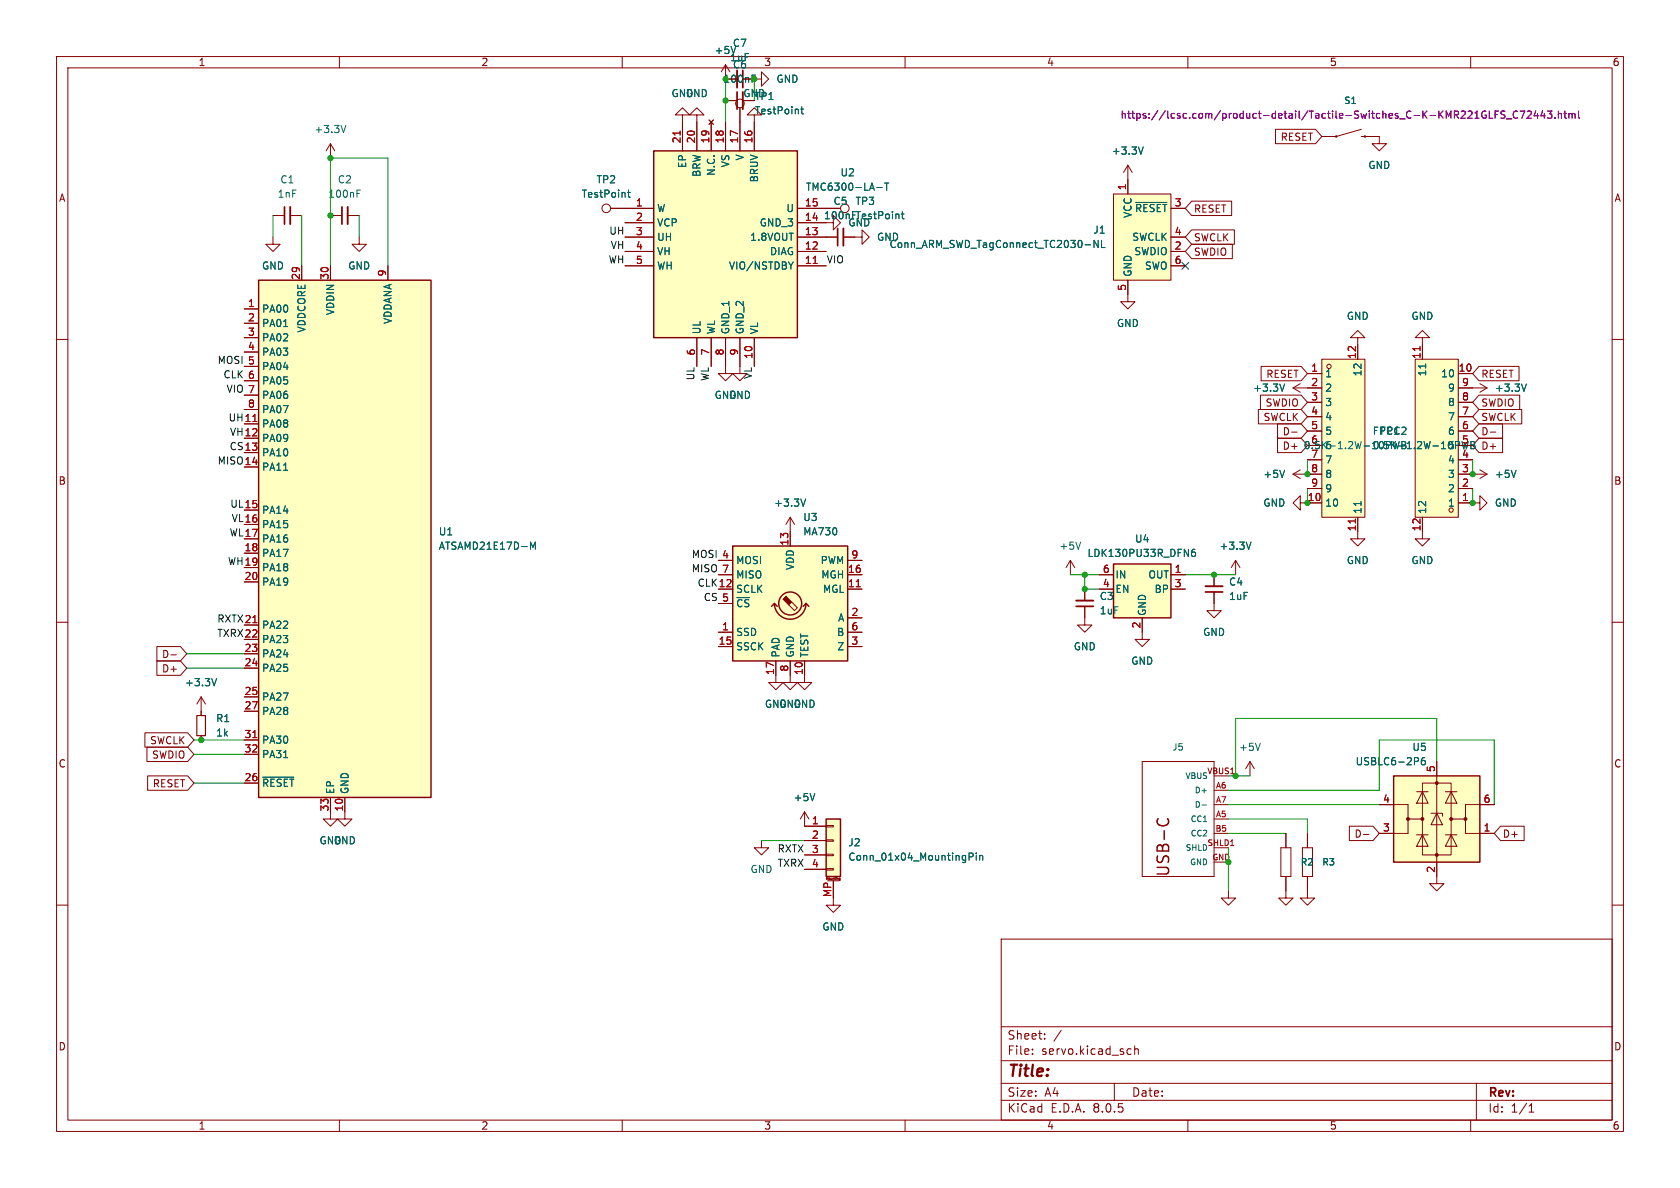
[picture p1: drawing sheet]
<svg xmlns="http://www.w3.org/2000/svg" width="297mm" height="210mm" viewBox="0 0 297 210" stroke-linecap="round" stroke-linejoin="round" font-family="sans-serif">
<g fill="none" stroke="#840000" stroke-width=".18">
<path d="M10 10h277v190h-277zM12 12h273v186h-273zM60 10v2M110 10v2M160 10v2M210 10v2M260 10v2M146 36.8h2.6M10 60h2M199.4 52.1v1.2h1.3l-1.3 1.3-1.3-1.3h1.3M251.5 59.7h-1.3l1.3-1.3 1.2 1.3h-1.2v1.3M285 60h2"/>
<path d="M229.9 88.9v-1.3l-1.3 1.3 1.3 1.3v-1.3h1.2M10 110h2M285 110h2M10 160h2M285 160h2M177 166h108v32h-108zM60 198v2M110 198v2M160 198v2M177 194.5h108M177 191.5h108M177 187.5h108"/>
<path d="M177 181.5h108M182.5 186.3v.1M182.5 185.5v.1M184.7 183.6v.1M184.7 182.8v.1M187.6 182.1l-1.3 2M197 191.5v3M199.5 185.4l.5 .1M200 186.3l-.5 .1M200.6 185.5l.2-.1 .4 .1v.9M200.6 184.9v1.5M210 198v2"/>
<path d="M260 198v2M261 191.5v6.5M270.3 196.6h.9M270.3 195.5l.4-.4v1.5"/>
<circle cx="149.4" cy="36.8" r=".76"/>
</g>
<path d="M159.3 37.8h.5M159.5 37.4v1.1l.3 .2" fill="none" stroke="#006464" stroke-width=".18"/>
<path d="M196.8 34.3h10.2v15.2h-10.2z" fill="#ffffc2"/>
<g fill="none" stroke="#840000" stroke-width=".18">
<path d="M128.3 11.4l-.8 1.3M128.3 11.4v2.6M128.3 11.4l.7 1.3M128.3 17.8h2M133.3 14h1.3v-1.3l1.3 1.3-1.3 1.2v-1.2M123.2 20.3h1.3l-1.3-1.2-1.3 1.2h1.3v1.3M196.8 34.3h10.2v15.2h-10.2zM199.4 29.2v5.1M199.4 29.2l-.8 1.3M199.4 29.2l.8 1.3M207 36.8h2.5M151.1 41.9h1.3v-1.3l1.3 1.3-1.3 1.3v-1.3"/>
<path d="M199.4 49.5v2.6M207 44.5h2.5M207 41.9h2.5M207 47h2.5M240 59.7h-1.2l1.2-1.3 1.3 1.3h-1.3v1.3M130.8 64.8v1.2h1.3l-1.3 1.3-1.3-1.3h1.3M228.6 68.6l1.3 .7M228.6 68.6h2.5M229.9 67.8l-1.3 .8M139.7 91.4l-.8 1.3M139.7 91.4v2.6M139.7 91.4l.8 1.3"/>
<path d="M189.2 99.1l-.7 1.2M189.2 99.1v2.5M189.2 99.1l.8 1.2M218.4 99.1l-.7 1.2M218.4 99.1v2.5M218.4 99.1l.8 1.2M191.8 107.2v3.3h1.2l-1.2 1.3-1.3-1.3h1.3M191.8 104.1v2.1"/>
</g>
<path d="M130.1 8.2l-.4 1.3M133 13.9h.4M133 13.3h.6M200.8 35.8h5.5M202.1 26l-.4 1.2M191.8 43.3h1M194.1 42.5v1.3l-.7-1.3v1.3M194.7 42.5v1.3h.6M227.1 67.9l-.4 1.3M142.4 88.2l-.4 1.3M191 95.8l-.4 1.3M221.2 95.8l-.5 1.3" fill="none" stroke="#006464" stroke-width=".18"/>
<path d="M130.3 12.4v3.1M131.3 16.3v3M190.2 106.2h3.1" fill="none" stroke="#840000" stroke-width=".33"/>
<path d="M130.3 16.3v3M131.3 12.4v3.1M190.2 107.2h3.1" fill="none" stroke="#840000" stroke-width=".3"/>
<path d="M250.2 63.5h7.6v27.9h-7.6z" fill="#ffffc2"/>
<g fill="none" stroke="#840000" stroke-width=".18">
<path d="M48.3 38.1h2M51.3 38.1h2M240.7 22.9l-4.5 1.2h-2.5M240.7 24.1h3.1M48.3 41.9v1.3h1.2l-1.2 1.3-1.3-1.3h1.3M63.5 41.9v1.3h1.3l-1.3 1.3-1.3-1.3h1.3M250.2 63.5h7.6v27.9h-7.6zM251.5 61v2.5M257.8 66h2.5M257.8 78.7h2.5M257.8 76.2h2.5M257.8 73.7h2.5"/>
<path d="M257.8 71.1h2.5M257.8 68.6h2.5M251.5 91.4v2.6M257.8 88.9h2.5M257.8 86.4h2.5M257.8 83.8h2.5M257.8 81.3h2.5"/>
<circle cx="256.5" cy="90.2" r=".38"/>
</g>
<path d="M252 64.3v.8" fill="none" stroke="#006464" stroke-width=".18"/>
<path d="M251 61.3v.7" fill="none" stroke="#a90000" stroke-width=".18"/>
<path d="M51.3 36.6v3" fill="none" stroke="#840000" stroke-width=".33"/>
<path d="M50.3 36.6v3" fill="none" stroke="#840000" stroke-width=".3"/>
<g fill="#840000" stroke="#840000" stroke-width=".18">
<circle cx="236.2" cy="24.1" r=".13"/>
<circle cx="241.3" cy="24.1" r=".13"/>
</g>
<g fill="none" stroke="#840084" stroke-width=".18">
<path d="M262.4 19.6l.3 .1M263.3 19.6v1.3h.6M264.9 19.6h-.6v1.3M266.1 19.7l-.5-.1-.2 .2v.3l.5 .3 .2 .3-.3 .2-.5-.1M268.3 19.8a.6 .6 0 0 0-.8 .4 .6 .6 0 0 0 .6 .7l.2-.1M268.7 19.6h.9l-.6 1.3M270 19.8l.5-.2 .2 .4-.8 .9h.8M271.5 19.6l-.3 .9h.8M272.7 19.6l-.3 .9h.8M273.6 19.6h.8l-.5 .5 .4 .1v.6l-.2 .1-.5-.1M275.5 19.6v1.3M276.6 19.6v1.1l.4 .2"/>
<path d="M279.1 19.6v1.1l.1 .2M262.5 20.4h.2v.4l-.3 .1M264.3 20.2h.4M266.3 21h1M271.8 20.1v.8M273 20.1v.8M274.9 20.8v.1M275.5 20.2l.2-.1h.3v.8M276.5 20.1h.5M277.4 20.2l.3-.1 .2 .1M277.4 20.1v.8M277.9 20.2l.2-.1h.3l.1 .8"/>
<path d="M277.9 20.2v.7"/>
</g>
<path d="M45.7 49.5h30.5v91.5h-30.5z" fill="#ffffc2"/>
<path d="M45.7 49.5h30.5v91.5h-30.5z" fill="none" stroke="#840000" stroke-width=".25"/>
<g fill="none" stroke="#840000" stroke-width=".18">
<path d="M243.8 24.1v1.3h-1.2l1.2 1.3 1.3-1.3h-1.3M43.2 54.6h2.5M43.2 57.2h2.5M43.2 59.7h2.5M53.3 47v2.5M58.4 47v2.5M68.6 47v2.5M43.2 74.9h2.5M43.2 77.5h2.5M43.2 62.2h2.5M43.2 64.8h2.5M43.2 67.3h2.5"/>
<path d="M43.2 69.9h2.5M43.2 72.4h2.5M43.2 80h2.5M43.2 82.6h2.5M43.2 90.2h2.5M43.2 92.7h2.5M43.2 95.3h2.5M43.2 97.8h2.5M228.6 83.8l1.3 .8M228.6 83.8h2.5M229.9 83.1l-1.3 .7M43.2 100.3h2.5"/>
<path d="M43.2 102.9h2.5M43.2 110.5h2.5M43.2 113h2.5M43.2 115.6h2.5M43.2 118.1h2.5M43.2 123.2h2.5M43.2 138.4h2.5M43.2 125.7h2.5M43.2 130.8h2.5M43.2 133.4h2.5M58.4 141v2.5M61 141v2.5"/>
</g>
<path d="M44.7 74.5h.7M44.7 110.1h.7M44.7 130.4h.7" fill="none" stroke="#a90000" stroke-width=".18"/>
<path d="M50.1 57.7h.8M50.1 83.1h.8M93.8 95.8l.4 .9 .4-.9v1.3M227.1 83.1l-.4 1.3M46.5 137.4h5.4M50.1 133.9h.8" fill="none" stroke="#006464" stroke-width=".18"/>
<path d="M233.7 63.5h7.6v27.9h-7.6z" fill="#ffffc2"/>
<g fill="none" stroke="#840000" stroke-width=".18">
<path d="M58.4 25.4l-.7 1.3M58.4 25.4v2.5M58.4 25.4l.8 1.3M58.4 38.1h2.1M61.5 38.1h2M107.9 36.8h2.6M120.6 20.3h1.3l-1.3-1.2-1.2 1.2h1.2v1.3M231.1 66h2.6M231.1 68.6h2.6M231.1 71.1h2.6M231.1 73.7h2.6M231.1 76.2h2.6"/>
<path d="M233.7 63.5h7.6v27.9h-7.6zM240 61v2.5M260.3 68.6h2.6M261.6 67.8l1.3 .8M262.9 68.6l-1.3 .7M231.1 88.9h2.6M231.1 81.3h2.6M231.1 83.8h2.6M231.1 86.4h2.6M240 91.4v3.9h-1.2l1.2 1.2 1.3-1.2h-1.3M251.5 94v1.3h-1.3l1.3 1.2 1.2-1.2h-1.2M260.3 88.9h1.3v1.3l1.3-1.3-1.3-1.3v1.3"/>
<path d="M260.3 83.8h2.6M261.6 83.1l1.3 .7M262.9 83.8l-1.3 .8M214.6 104.6v3.4h1.3l-1.3 1.2-1.2-1.2h1.2M214.6 101.6v2M35.6 125.7v.8M35.6 130v.8M221 134.6l-.8 1.3M221 134.6v2.6M221 134.6l.7 1.3M58.4 143.5v1.3h1.3l-1.3 1.3-1.3-1.3h1.3M61 143.5v1.3h1.2l-1.2 1.3-1.3-1.3h1.3"/>
<path d="M134.6 148.6v1.3h1.3l-1.3 1.2-1.3-1.2h1.3M147.3 158.8v1.2h1.3l-1.3 1.3-1.3-1.3h1.3"/>
<circle cx="107.2" cy="36.8" r=".76"/>
<circle cx="235" cy="64.8" r=".38"/>
</g>
<path d="M61.1 22.2l-.4 1.2M63.1 34.2h.4M63.1 33.6h.6M110.9 34h.5M111.1 33.6v1.1l.3 .2M258.5 78l.3 1.3 .2-.9 .3 .9 .3-1.3M260 78h.5l.2 .3-.2 .4 .2 .1 .1 .3-.3 .2h-.5zM260 78.7h.5M269.8 67.9l-.4 1.3M240.6 88.7v.7M268 83.1l-.4 1.3M222.8 131.4l-.4 1.3" fill="none" stroke="#006464" stroke-width=".18"/>
<path d="M239.6 91.7v.8" fill="none" stroke="#a90000" stroke-width=".18"/>
<path d="M34.8 126.5h1.5v3.5h-1.5z" fill="none" stroke="#840000" stroke-width=".2"/>
<path d="M61.5 36.6v3M213.1 103.6h3.1" fill="none" stroke="#840000" stroke-width=".33"/>
<path d="M60.5 36.6v3M213.1 104.6h3.1" fill="none" stroke="#840000" stroke-width=".3"/>
<path d="M146 144.8h2.6v10.1h-2.6z" fill="#ffffc2"/>
<g fill="none" stroke="#840000" stroke-width=".18">
<path d="M146 41.9h2.1M149.1 41.9h2M201.9 111.8v1.2h1.3l-1.3 1.3-1.2-1.3h1.2M35.6 123.2l-.8 1.3M35.6 123.2v2.5M35.6 123.2l.7 1.3M142.2 143.5v2.6h3.8M142.2 148.6h3.8M142.2 151.1h3.8M142.2 153.7h3.8M142.2 143.5l-.7 1.3M142.2 143.5l.8 1.3"/>
<path d="M146 153.5h1.3v.3h-1.3zM146 151h1.3v.3h-1.3zM146 148.5h1.3v.2h-1.3zM146 145.9h1.3v.3h-1.3zM146.3 155.7h2M147.3 155.7v3.1M148.3 155.6h.1M148.3 155.5h.2M148.5 155.6h-.1M148.5 155.2v.4M148.5 155.3h-.2"/>
</g>
<path d="M146 144.8h2.6v10.1h-2.6z" fill="none" stroke="#840000" stroke-width=".25"/>
<path d="M38.3 120l-.4 1.2M144.1 140.3l-.5 1.2M171.3 151.5l.6-.1 .1-.2v-.3l-.7-.1v1.3M172.6 150.8v.1M172.6 151.2v.9M173.2 151.2v.9M173.2 151.3l.2-.1 .3 .1v.8" fill="none" stroke="#006464" stroke-width=".18"/>
<path d="M149.1 40.4v3" fill="none" stroke="#840000" stroke-width=".33"/>
<path d="M148.1 40.4v3" fill="none" stroke="#840000" stroke-width=".3"/>
<path d="M129.5 96.5h20.4v20.3h-20.4z" fill="#ffffc2"/>
<g fill="none" stroke="#840000" stroke-width=".25">
<path d="M129.5 96.5h20.4v20.3h-20.4zM136.9 106.7a2.79 2.79 0 0 0 2.8 2.8 2.79 2.79 0 0 0 2.8-2.8M136.9 106.7l-.5 .5M136.9 106.7l.5 .5M142.5 106.7l-.5 .5M142.5 106.7l.5 .5M204.8 144.7a.71 .71 0 0 0-.1 .9M206.4 144.7a.71 .71 0 0 1 .1 .9"/>
<circle cx="139.7" cy="106.7" r="2.03"/>
</g>
<g fill="none" stroke="#840000" stroke-width=".18">
<path d="M146 39.4h1.3v-1.3l1.3 1.3-1.3 1.2v-1.2M128.3 64.8v1.2h1.2l-1.2 1.3-1.3-1.3h1.3M127 99.1h2.5M139.7 94v2.5M149.9 99.1h2.5M127 111.8h2.5M127 104.1h2.5M127 114.3h2.5M127 101.6h2.5M127 106.7h2.5M137.2 116.8v3.9h1.2l-1.2 1.2-1.3-1.2h1.3M139.7 116.8v3.9h1.3l-1.3 1.2-1.3-1.2h1.3"/>
<path d="M140 106.4l1 1-.5 .6-1.1-1.1M142.2 116.8v3.9h1.3l-1.3 1.2-1.2-1.2h1.2M149.9 111.8h2.5M149.9 104.1h2.5M149.9 114.3h2.5M149.9 101.6h2.5M149.9 109.2h2.5M201.9 134.6h12.7v20.3h-12.7zM214.6 139.7h2.6M214.6 137.2h2.6M214.6 144.8h2.6M214.6 142.2h2.6"/>
<path d="M214.6 147.3h2.6M214.6 152.4h2.6M214.6 149.9h2.6M227.3 157.5v1.3h1.3l-1.3 1.2-1.2-1.2h1.2"/>
</g>
<path d="M138.9 105.4l1.1 1-.6 .5-1-1 .5-.5 .2 .1z" fill="#840000" stroke="#840000" stroke-width=".18"/>
<path d="M151.4 103.7h.7" fill="none" stroke="#a90000" stroke-width=".18"/>
<path d="M212.5 142.3h.8" fill="none" stroke="#006464" stroke-width=".18"/>
<path d="M115.6 26.7h25.4v33h-25.4z" fill="#ffffc2"/>
<path d="M115.6 26.7h25.4v33h-25.4z" fill="none" stroke="#840000" stroke-width=".25"/>
<g fill="none" stroke="#840000" stroke-width=".18">
<path d="M110.5 36.8h5.1M110.5 39.4h5.1M120.6 21.6v5.1M123.2 21.6v5.1M125.3 21.2l.8 .8M125.7 21.6v5.1M126.1 21.2l-.8 .8M128.3 21.6v5.1M130.8 21.6v5.1M133.3 21.6v5.1M141 36.8h5M141 39.4h5"/>
<path d="M110.5 47h5.1M110.5 44.5h5.1M110.5 41.9h5.1M123.2 59.7v5.1M125.7 59.7v5.1M128.3 59.7v5.1M130.8 59.7v5.1M133.3 59.7v5.1M141 47h5M141 44.5h5M141 41.9h5"/>
</g>
<path d="M155 33.1h1M156.4 32.4h.7M156.8 32.4v1.2M140.2 46.3l-.4 .7" fill="none" stroke="#006464" stroke-width=".18"/>
<path d="M120.2 23.2v.7M143.8 46.6h.7" fill="none" stroke="#a90000" stroke-width=".18"/>
<path d="M196.8 99.7h10.2v9.5h-10.2z" fill="#ffffc2"/>
<path d="M196.8 99.7h10.2v9.5h-10.2z" fill="none" stroke="#840000" stroke-width=".25"/>
<g fill="none" stroke="#840000" stroke-width=".18">
<path d="M130.8 19.1v2.5M133.3 20.3h1.3l-1.3-1.2-1.2 1.2h1.2v1.3M194.3 101.6h2.5M194.3 104.1h2.5M201.9 109.2v2.6M207 101.6h2.5M207 104.1h2.5M254 154.9v1.3h1.3l-1.3 1.3-1.3-1.3h1.3"/>
<circle cx="130.8" cy="18.3" r=".76"/>
</g>
<path d="M141.6 19.3h.4M141.7 18.9v1.1l.3 .1M211.2 97.1l-.3 .1a.86 .86 0 0 0 0 1.2l.4-.2 .1-.4-.3-.2h-.3l-.2 .2" fill="none" stroke="#006464" stroke-width=".18"/>
<path d="M246.4 137.2h15.2v15.2h-15.2z" fill="#ffffc2"/>
<path d="M246.4 137.2h15.2v15.2h-15.2z" fill="none" stroke="#840000" stroke-width=".25"/>
<g fill="#840000" stroke="#840000" stroke-width=".18">
<circle cx="259.1" cy="144.8" r=".25"/>
<circle cx="256.5" cy="144.8" r=".25"/>
<circle cx="254" cy="151.1" r=".25"/>
<circle cx="254" cy="138.4" r=".25"/>
<circle cx="251.5" cy="144.8" r=".25"/>
<circle cx="248.9" cy="144.8" r=".25"/>
</g>
<g fill="none" stroke="#840000" stroke-width=".18">
<path d="M128.3 17.8h2M130.8 19.1v7.6M107.9 36.8h7.7M110.5 39.4h5.1M120.6 21.6v5.1M123.2 21.6v5.1M125.3 21.2l.8 .8M125.7 21.6v5.1M126.1 21.2l-.8 .8M128.3 21.6v5.1M133.3 21.6v5.1M141 36.8h7.6"/>
<path d="M141 39.4h5M199.4 31.8v2.5M207 36.8h2.5M210.7 35.6h7v2.5h-7l-1.2-1.3zM225.5 22.9h7.1l1.1 1.2-1.1 1.3h-7.1zM233.7 24.1h2.5M241.3 24.1h2.5M43.2 54.6h2.5M43.2 57.2h2.5M43.2 59.7h2.5M53.3 47v2.5M58.4 47v2.5"/>
<path d="M68.6 47v2.5M110.5 47h5.1M110.5 44.5h5.1M110.5 41.9h5.1M123.2 59.7v5.1M125.7 59.7v5.1M128.3 59.7v5.1M130.8 59.7v5.1M133.3 59.7v5.1M141 47h5M141 44.5h5M141 41.9h7.1"/>
<path d="M149.1 41.9h2M199.4 49.5v2.6M207 47h2.5M207 44.5h2.5M207 41.9h2.5M210.7 40.6h7.5v2.6h-7.5l-1.2-1.3zM210.7 43.2h7.2v2.5h-7.2l-1.2-1.2zM43.2 74.9h2.5M43.2 77.5h2.5M43.2 62.2h2.5M43.2 64.8h2.5M43.2 67.3h2.5"/>
<path d="M43.2 69.9h2.5M43.2 72.4h2.5M222.5 72.4h7.5l1.1 1.3-1.1 1.2h-7.5zM222.8 69.8h7.2l1.1 1.3-1.1 1.3h-7.2zM222.9 64.8h7.1l1.1 1.2-1.1 1.3h-7.1zM225.9 77.5h4.1l1.1 1.2-1.1 1.3h-4.1zM225.9 74.9h4.1l1.1 1.3-1.1 1.3h-4.1zM228.3 76.4h1M231.1 66h2.6M231.1 68.6h2.6M231.1 71.1h2.6M231.1 73.7h2.6"/>
<path d="M231.1 76.2h2.6M240 61v2.5M251.5 61v2.5M257.8 66h2.5M257.8 68.6h2.5M257.8 71.1h2.5M257.8 73.7h2.5M257.8 76.2h2.5M257.8 78.7h2.5M261.5 74.9h4.1v2.6h-4.1l-1.2-1.3zM261.5 69.8h7.2v2.6h-7.2l-1.2-1.3zM261.5 64.8h7v2.5h-7l-1.2-1.3z"/>
<path d="M261.5 72.4h7.5v2.5h-7.5l-1.2-1.2zM261.5 77.5h4.1v2.5h-4.1l-1.2-1.3zM263.5 76.4h.9M43.2 80h2.5M43.2 82.6h2.5M43.2 90.2h2.5M43.2 92.7h2.5M43.2 95.3h2.5M43.2 97.8h2.5M127 99.1h2.5M139.7 94v2.5M149.9 99.1h2.5"/>
<path d="M231.1 88.9h2.6M231.1 81.3h2.6M231.1 83.8h2.6M231.1 86.4h2.6M240 91.4v2.6M251.5 91.4v2.6M257.8 88.9h2.5M257.8 81.3h2.5M257.8 83.8h2.5M257.8 86.4h2.5M27.7 114.3h4.2l1.1 1.3-1.1 1.2h-4.2zM27.7 116.8h4.2l1.1 1.3-1.1 1.3h-4.2z"/>
<path d="M30.2 115.8h1M43.2 100.3h2.5M43.2 102.9h2.5M43.2 110.5h2.5M43.2 113h2.5M43.2 115.6h2.5M43.2 118.1h2.5M127 101.6h2.5M127 104.1h2.5M127 111.8h2.5M127 114.3h2.5M127 106.7h2.5"/>
<path d="M137.2 116.8v2.6M139.7 116.8v2.6M142.2 116.8v2.6M149.9 101.6h2.5M149.9 104.1h2.5M149.9 111.8h2.5M149.9 114.3h2.5M149.9 109.2h2.5M191.8 104.1v2.1M191.8 107.2v2M194.3 101.6h2.5M194.3 104.1h2.5"/>
<path d="M201.9 109.2v2.6M207 101.6h2.5M207 104.1h2.5M214.6 101.6v2M214.6 104.6v2.1M25.6 129.5h7.6l1.1 1.3-1.1 1.3h-7.6zM26 132.1h7.2l1.1 1.3-1.1 1.2h-7.2zM26.1 137.2h7.1l1.1 1.2-1.1 1.3h-7.1zM35.6 125.7v.8M35.6 130v.8M43.2 123.2h2.5M43.2 138.4h2.5"/>
<path d="M43.2 125.7h2.5M43.2 130.8h2.5M43.2 133.4h2.5M250.4 140h2.1M251.5 138.4h5v12.7h-5zM251.5 140l1 2h-2.1zM254 134.6v20.3M255.5 140h2.1M256.5 140l1.1 2h-2.1zM58.4 141v2.5M61 141v2.5M142.2 146.1h3.8"/>
<path d="M142.2 148.6h3.8M142.2 151.1h3.8M142.2 153.7h3.8M147.3 155.7v3.1M217.2 157.5v1.3h1.2l-1.2 1.2-1.3-1.2h1.3M226.4 149.9h1.8v5h-1.8zM227.3 147.3v2.6M227.3 154.9v2.6M230.3 149.9h1.7v5h-1.7zM231.1 154.9v3.9h1.3l-1.3 1.2-1.2-1.2h1.2M231.1 147.3v2.6M238.6 146h4.1l1.1 1.3-1.1 1.3h-4.1z"/>
<path d="M241 147.5h1M243.8 142.2h5.1v2.6h2.6M248.9 144.8v2.5h-5.1M250.4 147.6h2.1M251.5 147.6l1 2h-2.1zM253 143.8h2v.5M254 143.8l1 2h-2zM255.5 147.6h2.1M256.5 147.6l1.1 2h-2.1zM259.1 144.8v2.5h5.1M264.2 142.2h-5.1v2.6h-2.6M265.3 146h4.1v2.6h-4.1l-1.1-1.3z"/>
</g>
<g fill="none" stroke="#006464" stroke-width=".18">
<path d="M130.1 8.2l-.4 1.3M133 13.9h.4M133 13.3h.6M141.6 19.3h.4M141.7 18.9v1.1l.3 .1M110.9 34h.5M111.1 33.6v1.1l.3 .2M155 33.1h1M156.4 32.4h.7M156.8 32.4v1.2M159.3 37.8h.5M159.5 37.4v1.1l.3 .2"/>
<path d="M200.8 35.8h5.5M202.1 26l-.4 1.2M50.1 57.7h.8M140.2 46.3l-.4 .7M191.8 43.3h1M194.1 42.5v1.3l-.7-1.3v1.3M194.7 42.5v1.3h.6M227.1 67.9l-.4 1.3M252 64.3v.8M258.5 78l.3 1.3 .2-.9 .3 .9 .3-1.3M260 78h.5l.2 .3-.2 .4 .2 .1 .1 .3-.3 .2h-.5zM260 78.7h.5"/>
<path d="M269.8 67.9l-.4 1.3M50.1 83.1h.8M93.8 95.8l.4 .9 .4-.9v1.3M142.4 88.2l-.4 1.3M211.2 97.1l-.3 .1a.86 .86 0 0 0 0 1.2l.4-.2 .1-.4-.3-.2h-.3l-.2 .2M221.2 95.8l-.5 1.3M227.1 83.1l-.4 1.3M240.6 88.7v.7M268 83.1l-.4 1.3M38.3 120l-.4 1.2M46.5 137.4h5.4M50.1 133.9h.8"/>
<path d="M250.7 134l.1 .2-.1 .3M251.9 133.9l-.4 .1a.85 .85 0 0 0 0 1.2l.4-.1 .1-.4-.2-.3-.4 .1-.1 .2M144.1 140.3l-.5 1.2M171.3 151.5l.6-.1 .1-.2v-.3l-.7-.1v1.3M172.6 150.8v.1M172.6 151.2v.9M173.2 151.2v.9M173.2 151.3l.2-.1 .3 .1v.8"/>
</g>
<g fill="none" stroke="#009600" stroke-width=".18">
<path d="M128.3 14v7.6M133.3 14v3.8M48.3 38.1v3.8M53.3 38.1v8.9M63.5 38.1v3.8M58.4 47v-19.1h10.2v19.1M231.1 81.3v2.5M231.1 86.4v2.5M260.3 81.3v2.5M260.3 86.4v2.5M33 115.6h10.2M33 118.1h10.2"/>
<path d="M189.2 101.6h5.1M191.8 101.6v2.5h2.5M209.5 101.6h8.9M34.3 130.8h8.9M34.3 133.4h8.9M34.3 138.4h8.9M217.2 139.7h26.6v-8.9h20.4v11.4M217.2 137.2h3.8M254 134.6v-7.6h-35.6v10.2M134.6 148.6h7.6M217.2 149.9v7.6M217.2 142.2h26.6"/>
<path d="M217.2 144.8h13.9v2.5M217.2 147.3h10.1"/>
</g>
<path d="M208.9 46.4l1.3 1.2M210.2 46.4l-1.3 1.2" fill="none" stroke="#000084" stroke-width=".18"/>
<path d="M120.2 23.2v.7M143.8 46.6h.7M44.7 74.5h.7M251 61.3v.7M239.6 91.7v.8M44.7 110.1h.7M151.4 103.7h.7M44.7 130.4h.7" fill="none" stroke="#a90000" stroke-width=".18"/>
<g fill="none" stroke="#840084" stroke-width=".18">
<path d="M262.4 19.6l.3 .1M263.3 19.6v1.3h.6M264.9 19.6h-.6v1.3M266.1 19.7l-.5-.1-.2 .2v.3l.5 .3 .2 .3-.3 .2-.5-.1M268.3 19.8a.6 .6 0 0 0-.8 .4 .6 .6 0 0 0 .6 .7l.2-.1M268.7 19.6h.9l-.6 1.3M270 19.8l.5-.2 .2 .4-.8 .9h.8M271.5 19.6l-.3 .9h.8M272.7 19.6l-.3 .9h.8M273.6 19.6h.8l-.5 .5 .4 .1v.6l-.2 .1-.5-.1M275.5 19.6v1.3M276.6 19.6v1.1l.4 .2"/>
<path d="M279.1 19.6v1.1l.1 .2M262.5 20.4h.2v.4l-.3 .1M264.3 20.2h.4M266.3 21h1M271.8 20.1v.8M273 20.1v.8M274.9 20.8v.1M275.5 20.2l.2-.1h.3v.8M276.5 20.1h.5M277.4 20.2l.3-.1 .2 .1M277.4 20.1v.8M277.9 20.2l.2-.1h.3l.1 .8"/>
<path d="M277.9 20.2v.7"/>
</g>
<g fill="#009600" stroke="#009600" stroke-width=".18">
<circle cx="217.2" cy="152.4" r=".46"/>
<circle cx="218.4" cy="137.2" r=".46"/>
<circle cx="191.8" cy="101.6" r=".46"/>
<circle cx="191.8" cy="104.1" r=".46"/>
<circle cx="214.6" cy="101.6" r=".46"/>
<circle cx="133.3" cy="14" r=".46"/>
<circle cx="128.3" cy="17.8" r=".46"/>
<circle cx="58.4" cy="38.1" r=".46"/>
<circle cx="58.4" cy="27.9" r=".46"/>
<circle cx="231.1" cy="83.8" r=".46"/>
<circle cx="260.3" cy="83.8" r=".46"/>
<circle cx="260.3" cy="88.9" r=".46"/>
<circle cx="231.1" cy="88.9" r=".46"/>
<circle cx="35.6" cy="130.8" r=".46"/>
</g>
<g font-size="2.8" fill="#840000">
<text x="207.1" y="155.2" transform="rotate(-90 207.1 155.2)">USB-C</text>
<text x="178" y="190.9">Title:</text>
</g>
<g font-size="2.1" fill="#840000">
<text x="178" y="184">Sheet:</text>
<text x="178" y="186.7">File:</text>
<text x="184.1" y="186.7">servo.kicad_sch</text>
<text x="178" y="196.9">KiCad</text>
<text x="178" y="194.1">Size:</text>
<text x="184.7" y="194.1">A4</text>
<text x="185.7" y="196.9">E.D.A.</text>
<text x="193.3" y="196.9">8.0.5</text>
<text x="200" y="194.1">Date:</text>
<text x="263" y="194.3">Rev:</text>
<text x="263" y="196.9">Id:</text>
<text x="267.1" y="196.9">1/1</text>
</g>
<g font-size="1.8" fill="#840000">
<text x="35" y="11.9">1</text>
<text x="85" y="11.9">2</text>
<text x="135" y="11.9">3</text>
<text x="185" y="11.9">4</text>
<text x="235" y="11.9">5</text>
<text x="285" y="11.9">6</text>
<text x="131.3" y="17.4">GND</text>
<text x="226.3" y="25.1">RESET</text>
<text x="10.3" y="35.9">A</text>
<text x="285.3" y="35.9">A</text>
<text x="211" y="37.8">RESET</text>
<text x="211" y="42.9">SWCLK</text>
<text x="211" y="45.4">SWDIO</text>
<text x="223.8" y="67">RESET</text>
<text x="261.8" y="67">RESET</text>
<text x="223.3" y="74.6">SWCLK</text>
<text x="223.6" y="72.1">SWDIO</text>
<text x="226.7" y="77.2">D-</text>
<text x="261.8" y="77.2">D-</text>
<text x="261.8" y="72.1">SWDIO</text>
<text x="261.8" y="74.6">SWCLK</text>
<text x="226.7" y="79.7">D+</text>
<text x="261.8" y="79.7">D+</text>
<text x="10.3" y="85.9">B</text>
<text x="285.3" y="85.9">B</text>
<text x="28.5" y="116.5">D-</text>
<text x="28.5" y="119.1">D+</text>
<text x="26.4" y="131.8">SWCLK</text>
<text x="10.3" y="135.9">C</text>
<text x="26.8" y="134.3">SWDIO</text>
<text x="285.3" y="135.9">C</text>
<text x="26.9" y="139.4">RESET</text>
<text x="239.4" y="148.3">D-</text>
<text x="265.6" y="148.3">D+</text>
<text x="10.3" y="185.9">D</text>
<text x="285.3" y="185.9">D</text>
<text x="35" y="199.9">1</text>
<text x="85" y="199.9">2</text>
<text x="135" y="199.9">3</text>
<text x="185" y="199.9">4</text>
<text x="235" y="199.9">5</text>
<text x="285" y="199.9">6</text>
</g>
<g font-size="1.8" fill="#006464">
<text x="126.2" y="9.8">+5V</text>
<text x="129" y="11">1uF</text>
<text x="129.5" y="8.5">C7</text>
<text x="118.6" y="17.4">GND</text>
<text x="121.2" y="17.4">GND</text>
<text x="129.5" y="12.3">C6</text>
<text x="133.4" y="17.9">TP1</text>
<text x="137.2" y="14.8">GND</text>
<text x="55.5" y="23.7">+3.3V</text>
<text x="133.4" y="20.4">TestPoint</text>
<text x="121.5" y="29.8" transform="rotate(-90 121.5 29.8)">EP</text>
<text x="129.1" y="29.7" transform="rotate(-90 129.1 29.7)">VS</text>
<text x="131.7" y="28.5" transform="rotate(-90 131.7 28.5)">V</text>
<text x="196.4" y="27.5">+3.3V</text>
<text x="49" y="35.2">1nF</text>
<text x="49.5" y="32.6">C1</text>
<text x="57.9" y="35.2">100nF</text>
<text x="59.6" y="32.6">C2</text>
<text x="102.7" y="35.2">TestPoint</text>
<text x="105.4" y="32.6">TP2</text>
<text x="124.1" y="31.4" transform="rotate(-90 124.1 31.4)">BRW</text>
<text x="126.6" y="31.2" transform="rotate(-90 126.6 31.2)">N.C.</text>
<text x="134.2" y="32.3" transform="rotate(-90 134.2 32.3)">BRUV</text>
<text x="142.4" y="33.9">TMC6300-LA-T</text>
<text x="148.5" y="31.4">U2</text>
<text x="241.8" y="30.1">GND</text>
<text x="116.1" y="37.7">W</text>
<text x="116.1" y="40.2">VCP</text>
<text x="134.2" y="40.2">GND_3</text>
<text x="138.9" y="37.7">U</text>
<text x="145.6" y="39">100nF TestPoint</text>
<text x="147.3" y="36.4">C5</text>
<text x="149.9" y="40.2">GND</text>
<text x="151.1" y="36.4">TP3</text>
<text x="193.2" y="41.5">J1</text>
<text x="200.3" y="38.6" transform="rotate(-90 200.3 38.6)">VCC</text>
<text x="200.6" y="37.7">~{RESET}</text>
<text x="46.2" y="47.9">GND</text>
<text x="61.5" y="47.9">GND</text>
<text x="116.1" y="42.8">UH</text>
<text x="116.1" y="45.3">VH</text>
<text x="116.1" y="47.9">WH</text>
<text x="128.8" y="47.9">VIO/NSTDBY</text>
<text x="132.5" y="42.8">1.8VOUT</text>
<text x="136" y="45.3">DIAG</text>
<text x="154.9" y="42.8">GND</text>
<text x="157.1" y="44">Conn_ARM_SWD_TagConnect_TC2030-NL</text>
<text x="200.1" y="42.8">SWCLK</text>
<text x="200.4" y="45.3">SWDIO</text>
<text x="202.3" y="47.9">SWO</text>
<text x="200.3" y="49" transform="rotate(-90 200.3 49)">GND</text>
<text x="46.2" y="55.5">PA00</text>
<text x="46.2" y="58">PA01</text>
<text x="54.2" y="58.9" transform="rotate(-90 54.2 58.9)">VDDCORE</text>
<text x="59.3" y="55.8" transform="rotate(-90 59.3 55.8)">VDDIN</text>
<text x="69.4" y="57.4" transform="rotate(-90 69.4 57.4)">VDDANA</text>
<text x="124.1" y="59.2" transform="rotate(-90 124.1 59.2)">UL</text>
<text x="126.6" y="59.2" transform="rotate(-90 126.6 59.2)">WL</text>
<text x="129.1" y="59.2" transform="rotate(-90 129.1 59.2)">GND_1</text>
<text x="131.7" y="59.2" transform="rotate(-90 131.7 59.2)">GND_2</text>
<text x="134.2" y="59.2" transform="rotate(-90 134.2 59.2)">VL</text>
<text x="197.4" y="58">GND</text>
<text x="238" y="56.7">GND</text>
<text x="249.4" y="56.7">GND</text>
<text x="46.2" y="60.6">PA02</text>
<text x="46.2" y="63.1">PA03</text>
<text x="46.2" y="65.6">PA04</text>
<text x="46.2" y="68.2">PA05</text>
<text x="46.2" y="70.7">PA06</text>
<text x="126.2" y="70.7">GND</text>
<text x="128.8" y="70.7">GND</text>
<text x="221.4" y="69.4">+3.3V</text>
<text x="234.2" y="66.9">1</text>
<text x="234.2" y="69.4">2</text>
<text x="234.2" y="72">3</text>
<text x="240.9" y="66.6" transform="rotate(-90 240.9 66.6)">12</text>
<text x="252.3" y="66.6" transform="rotate(-90 252.3 66.6)">11</text>
<text x="254.7" y="66.9">10</text>
<text x="255.9" y="72">8</text>
<text x="255.9" y="69.4">9</text>
<text x="264.2" y="69.4">+3.3V</text>
<text x="46.2" y="75.8">PA08</text>
<text x="46.2" y="73.3">PA07</text>
<text x="234.2" y="74.5">4</text>
<text x="234.2" y="77.1">5</text>
<text x="242.6" y="77.1">FPC1</text>
<text x="243.9" y="77.1">FPC2</text>
<text x="255.9" y="77.1">6</text>
<text x="255.9" y="74.5">7</text>
<text x="46.2" y="78.3">PA09</text>
<text x="46.2" y="80.9">PA10</text>
<text x="46.2" y="83.4">PA11</text>
<text x="230.4" y="79.6">0.5K-1.2W-10PWB</text>
<text x="231.7" y="78.5">6</text>
<text x="231.7" y="81">7</text>
<text x="234.2" y="79.6">6</text>
<text x="234.2" y="82.1">7</text>
<text x="242.6" y="79.6">0.5K-1.2W-10PWB</text>
<text x="255.9" y="82.1">4</text>
<text x="255.9" y="79.6">5</text>
<text x="136.8" y="89.8">+3.3V</text>
<text x="223.2" y="89.8">GND</text>
<text x="223.2" y="84.7">+5V</text>
<text x="234.2" y="89.8">10</text>
<text x="234.2" y="84.7">8</text>
<text x="234.2" y="87.2">9</text>
<text x="255.9" y="89.8">1</text>
<text x="255.9" y="87.2">2</text>
<text x="255.9" y="84.7">3</text>
<text x="264.2" y="84.7">+5V</text>
<text x="264.2" y="89.8">GND</text>
<text x="46.2" y="91">PA14</text>
<text x="46.2" y="93.6">PA15</text>
<text x="77.5" y="94.8">U1</text>
<text x="141.9" y="92.3">U3</text>
<text x="141.9" y="94.8">MA730</text>
<text x="240.9" y="90.9" transform="rotate(-90 240.9 90.9)">11</text>
<text x="252.3" y="90.9" transform="rotate(-90 252.3 90.9)">12</text>
<text x="46.2" y="96.1">PA16</text>
<text x="46.2" y="98.7">PA17</text>
<text x="46.2" y="101.2">PA18</text>
<text x="77.5" y="97.4">ATSAMD21E17D-M</text>
<text x="130" y="99.9">MOSI</text>
<text x="140.6" y="100.9" transform="rotate(-90 140.6 100.9)">VDD</text>
<text x="145" y="99.9">PWM</text>
<text x="187.2" y="97.4">+5V</text>
<text x="192.2" y="98.7">LDK130PU33R_DFN6</text>
<text x="200.6" y="96.1">U4</text>
<text x="215.5" y="97.4">+3.3V</text>
<text x="238" y="99.9">GND</text>
<text x="249.4" y="99.9">GND</text>
<text x="46.2" y="103.7">PA19</text>
<text x="130" y="105">SCLK</text>
<text x="130" y="107.5">~{CS}</text>
<text x="130" y="102.5">MISO</text>
<text x="145.1" y="102.5">MGH</text>
<text x="145.4" y="105">MGL</text>
<text x="194.3" y="106.3">C3</text>
<text x="197.1" y="105">EN</text>
<text x="197.1" y="102.5">IN</text>
<text x="202.9" y="102.5">OUT</text>
<text x="204" y="105">BP</text>
<text x="217.2" y="103.7">C4</text>
<text x="217.2" y="106.3">1uF</text>
<text x="46.2" y="111.4">PA22</text>
<text x="46.2" y="113.9">PA23</text>
<text x="130" y="112.6">SSD</text>
<text x="147.9" y="112.6">B</text>
<text x="148.1" y="110.1">A</text>
<text x="194.3" y="108.8">1uF</text>
<text x="202.8" y="109" transform="rotate(-90 202.8 109)">GND</text>
<text x="212.6" y="112.6">GND</text>
<text x="46.2" y="116.4">PA24</text>
<text x="46.2" y="119">PA25</text>
<text x="130" y="115.2">SSCK</text>
<text x="138" y="116.3" transform="rotate(-90 138 116.3)">PAD</text>
<text x="140.6" y="116.3" transform="rotate(-90 140.6 116.3)">GND</text>
<text x="143.1" y="116.3" transform="rotate(-90 143.1 116.3)">TEST</text>
<text x="147.9" y="115.2">Z</text>
<text x="189.7" y="115.2">GND</text>
<text x="199.9" y="117.7">GND</text>
<text x="32.6" y="121.5">+3.3V</text>
<text x="46.2" y="124.1">PA27</text>
<text x="135.1" y="125.3">GND GND</text>
<text x="137.7" y="125.3">GND</text>
<text x="38.1" y="127.9">R1</text>
<text x="38.1" y="130.4">1k</text>
<text x="46.2" y="126.6">PA28</text>
<text x="46.2" y="131.7">PA30</text>
<text x="46.2" y="134.2">PA31</text>
<text x="218.9" y="132.9">+5V</text>
<text x="239.6" y="135.5">USBLC6-2P6</text>
<text x="249.6" y="132.9">U5</text>
<text x="46.2" y="139.3">~{RESET}</text>
<text x="59.3" y="140.5" transform="rotate(-90 59.3 140.5)">EP</text>
<text x="61.8" y="140.5" transform="rotate(-90 61.8 140.5)">GND</text>
<text x="140.2" y="141.8">+5V</text>
<text x="56.4" y="149.5">GND</text>
<text x="58.9" y="149.5">GND</text>
<text x="149.9" y="149.8">J2</text>
<text x="132.6" y="154.5">GND</text>
<text x="149.9" y="152.3">Conn_01x04_MountingPin</text>
<text x="145.3" y="164.7">GND</text>
</g>
<text font-size="1.8" fill="#009600" x="127.8" y="14.8">100nF</text>
<text font-size="1.8" fill="#840084" x="198" y="21.2">https://lcsc.com/product-detail/Tactile-Switches_C-K-KMR221GLFS_C72443.html</text>
<g font-size="1.8" fill="#a90000">
<text x="120.4" y="25.4" transform="rotate(-90 120.4 25.4)">21</text>
<text x="122.9" y="25.4" transform="rotate(-90 122.9 25.4)">20</text>
<text x="125.5" y="25.4" transform="rotate(-90 125.5 25.4)">19</text>
<text x="128" y="25.4" transform="rotate(-90 128 25.4)">18</text>
<text x="130.6" y="25.4" transform="rotate(-90 130.6 25.4)">17</text>
<text x="133.1" y="25.4" transform="rotate(-90 133.1 25.4)">16</text>
<text x="199.1" y="33.7" transform="rotate(-90 199.1 33.7)">1</text>
<text x="112.3" y="36.6">1</text>
<text x="112.3" y="39.1">2</text>
<text x="112.3" y="41.7">3</text>
<text x="142.2" y="41.7">13</text>
<text x="142.2" y="39.1">14</text>
<text x="142.2" y="36.6">15</text>
<text x="207.6" y="36.6">3</text>
<text x="207.6" y="41.7">4</text>
<text x="112.3" y="44.2">4</text>
<text x="112.3" y="46.7">5</text>
<text x="142.2" y="46.7">11</text>
<text x="142.2" y="44.2">12</text>
<text x="207.6" y="44.2">2</text>
<text x="207.6" y="46.7">6</text>
<text x="53.1" y="49.6" transform="rotate(-90 53.1 49.6)">29</text>
<text x="58.2" y="49.6" transform="rotate(-90 58.2 49.6)">30</text>
<text x="68.3" y="49" transform="rotate(-90 68.3 49)">9</text>
<text x="199.1" y="51.5" transform="rotate(-90 199.1 51.5)">5</text>
<text x="43.7" y="54.4">1</text>
<text x="43.7" y="56.9">2</text>
<text x="43.7" y="59.4">3</text>
<text x="43.7" y="62">4</text>
<text x="43.7" y="64.5">5</text>
<text x="122.9" y="62.9" transform="rotate(-90 122.9 62.9)">6</text>
<text x="125.5" y="62.9" transform="rotate(-90 125.5 62.9)">7</text>
<text x="128" y="62.9" transform="rotate(-90 128 62.9)">8</text>
<text x="130.6" y="62.9" transform="rotate(-90 130.6 62.9)">9</text>
<text x="133.1" y="63.5" transform="rotate(-90 133.1 63.5)">10</text>
<text x="231.7" y="65.8">1</text>
<text x="239.8" y="63.5" transform="rotate(-90 239.8 63.5)">12</text>
<text x="251.2" y="63.5" transform="rotate(-90 251.2 63.5)">11</text>
<text x="257.8" y="65.8">10</text>
<text x="43.7" y="67.1">6</text>
<text x="43.7" y="69.6">7</text>
<text x="231.7" y="68.3">2</text>
<text x="231.7" y="70.9">3</text>
<text x="258.4" y="70.9">8</text>
<text x="258.4" y="68.3">9</text>
<text x="43.1" y="74.7">11</text>
<text x="43.1" y="77.2">12</text>
<text x="43.7" y="72.1">8</text>
<text x="231.7" y="73.4">4</text>
<text x="231.7" y="75.9">5</text>
<text x="258.4" y="75.9">6</text>
<text x="258.4" y="73.4">7</text>
<text x="43.1" y="79.8">13</text>
<text x="43.1" y="82.3">14</text>
<text x="231.7" y="83.6">8</text>
<text x="258.4" y="83.6">3</text>
<text x="258.4" y="81">4</text>
<text x="258.4" y="78.5">5</text>
<text x="43.1" y="89.9">15</text>
<text x="231.1" y="88.6">10</text>
<text x="231.7" y="86.1">9</text>
<text x="258.4" y="88.6">1</text>
<text x="258.4" y="86.1">2</text>
<text x="43.1" y="92.5">16</text>
<text x="43.1" y="95">17</text>
<text x="239.8" y="94" transform="rotate(-90 239.8 94)">11</text>
<text x="251.2" y="94" transform="rotate(-90 251.2 94)">12</text>
<text x="43.1" y="97.5">18</text>
<text x="43.1" y="100.1">19</text>
<text x="127.6" y="98.8">4</text>
<text x="127.6" y="101.3">7</text>
<text x="139.4" y="96.6" transform="rotate(-90 139.4 96.6)">13</text>
<text x="149.8" y="101.3">16</text>
<text x="150.4" y="98.8">9</text>
<text x="194.9" y="101.3">6</text>
<text x="207.6" y="101.3">1</text>
<text x="43.1" y="102.6">20</text>
<text x="127" y="103.9">12</text>
<text x="127.6" y="106.4">5</text>
<text x="149.8" y="103.9">11</text>
<text x="194.9" y="103.9">4</text>
<text x="207.6" y="103.9">3</text>
<text x="43.1" y="110.2">21</text>
<text x="43.1" y="112.8">22</text>
<text x="127.6" y="111.5">1</text>
<text x="150.4" y="109">2</text>
<text x="150.4" y="111.5">6</text>
<text x="201.7" y="111.2" transform="rotate(-90 201.7 111.2)">2</text>
<text x="43.1" y="115.3">23</text>
<text x="43.1" y="117.9">24</text>
<text x="127" y="114">15</text>
<text x="136.9" y="119.4" transform="rotate(-90 136.9 119.4)">17</text>
<text x="139.4" y="118.8" transform="rotate(-90 139.4 118.8)">8</text>
<text x="142" y="119.4" transform="rotate(-90 142 119.4)">10</text>
<text x="150.4" y="114">3</text>
<text x="43.1" y="122.9">25</text>
<text x="43.1" y="125.5">27</text>
<text x="43.1" y="130.6">31</text>
<text x="43.1" y="133.1">32</text>
<text x="253.7" y="136.6" transform="rotate(-90 253.7 136.6)">5</text>
<text x="43.1" y="138.2">26</text>
<text x="58.2" y="143.6" transform="rotate(-90 58.2 143.6)">33</text>
<text x="60.7" y="143.6" transform="rotate(-90 60.7 143.6)">10</text>
<text x="244.4" y="142">4</text>
<text x="262.2" y="142">6</text>
<text x="143.4" y="145.8">1</text>
<text x="143.4" y="148.3">2</text>
<text x="244.4" y="147.1">3</text>
<text x="262.2" y="147.1">1</text>
<text x="143.4" y="150.9">3</text>
<text x="143.4" y="153.4">4</text>
<text x="253.7" y="154.4" transform="rotate(-90 253.7 154.4)">2</text>
<text x="147.1" y="158.7" transform="rotate(-90 147.1 158.7)">MP</text>
</g>
<g font-size="1.8" fill="#0f0f0f">
<text x="107.6" y="41.6">UH</text>
<text x="107.5" y="46.6">WH</text>
<text x="107.9" y="44.1">VH</text>
<text x="146" y="46.6">VIO</text>
<text x="38.4" y="64.4">MOSI 5</text>
<text x="39.4" y="67">CLK 6</text>
<text x="40" y="69.5">VIO 7</text>
<text x="122.8" y="67.3" transform="rotate(-90 122.8 67.3)">UL</text>
<text x="125.4" y="67.5" transform="rotate(-90 125.4 67.5)">WL</text>
<text x="133" y="67.1" transform="rotate(-90 133 67.1)">VL</text>
<text x="40.3" y="74.6">UH11</text>
<text x="40.6" y="77.1">VH12</text>
<text x="38.4" y="82.2">MISO14</text>
<text x="40.5" y="79.7">CS13</text>
<text x="40.6" y="89.8">UL15</text>
<text x="40.5" y="94.9">WL17</text>
<text x="40.9" y="92.4">VL16</text>
<text x="40.2" y="100">WH19</text>
<text x="122.2" y="98.7">MOSI 4</text>
<text x="122.2" y="101.3">MISO 7</text>
<text x="123.2" y="103.8">CLK12</text>
<text x="124.3" y="106.3">CS 5</text>
<text x="38.3" y="112.7">TXRX22</text>
<text x="38.3" y="110.1">RXTX21</text>
<text x="137.4" y="150.8">RXTX</text>
<text x="137.4" y="153.3">TXRX</text>
</g>
<g font-size="1.6" fill="#006464">
<text x="237.6" y="18.6">S1</text>
<text x="207.2" y="132.9">J5</text>
<text x="229.9" y="153.2">R2</text>
<text x="233.7" y="153.2">R3</text>
</g>
<g font-size="1.4" fill="#006464">
<text x="209.4" y="137.9">VBUS</text>
<text x="211.1" y="140.4">D+</text>
<text x="211.1" y="143">D-</text>
<text x="210.4" y="145.5">CC1</text>
<text x="210.4" y="148.1">CC2</text>
<text x="209.5" y="150.6">SHLD</text>
<text x="210.3" y="153.1">GND</text>
</g>
<g font-size="1.4" fill="#a90000">
<text x="213.3" y="136.9">VBUS1</text>
<text x="214.9" y="139.4">A6</text>
<text x="214.9" y="142">A7</text>
<text x="213.4" y="149.6">SHLD1</text>
<text x="214.8" y="147.1">B5</text>
<text x="214.9" y="144.5">A5</text>
<text x="214.2" y="152.1">GND</text>
</g>
<text font-size=".5" fill="#840000" x="146" y="155.6">Mounting</text>
</svg>
